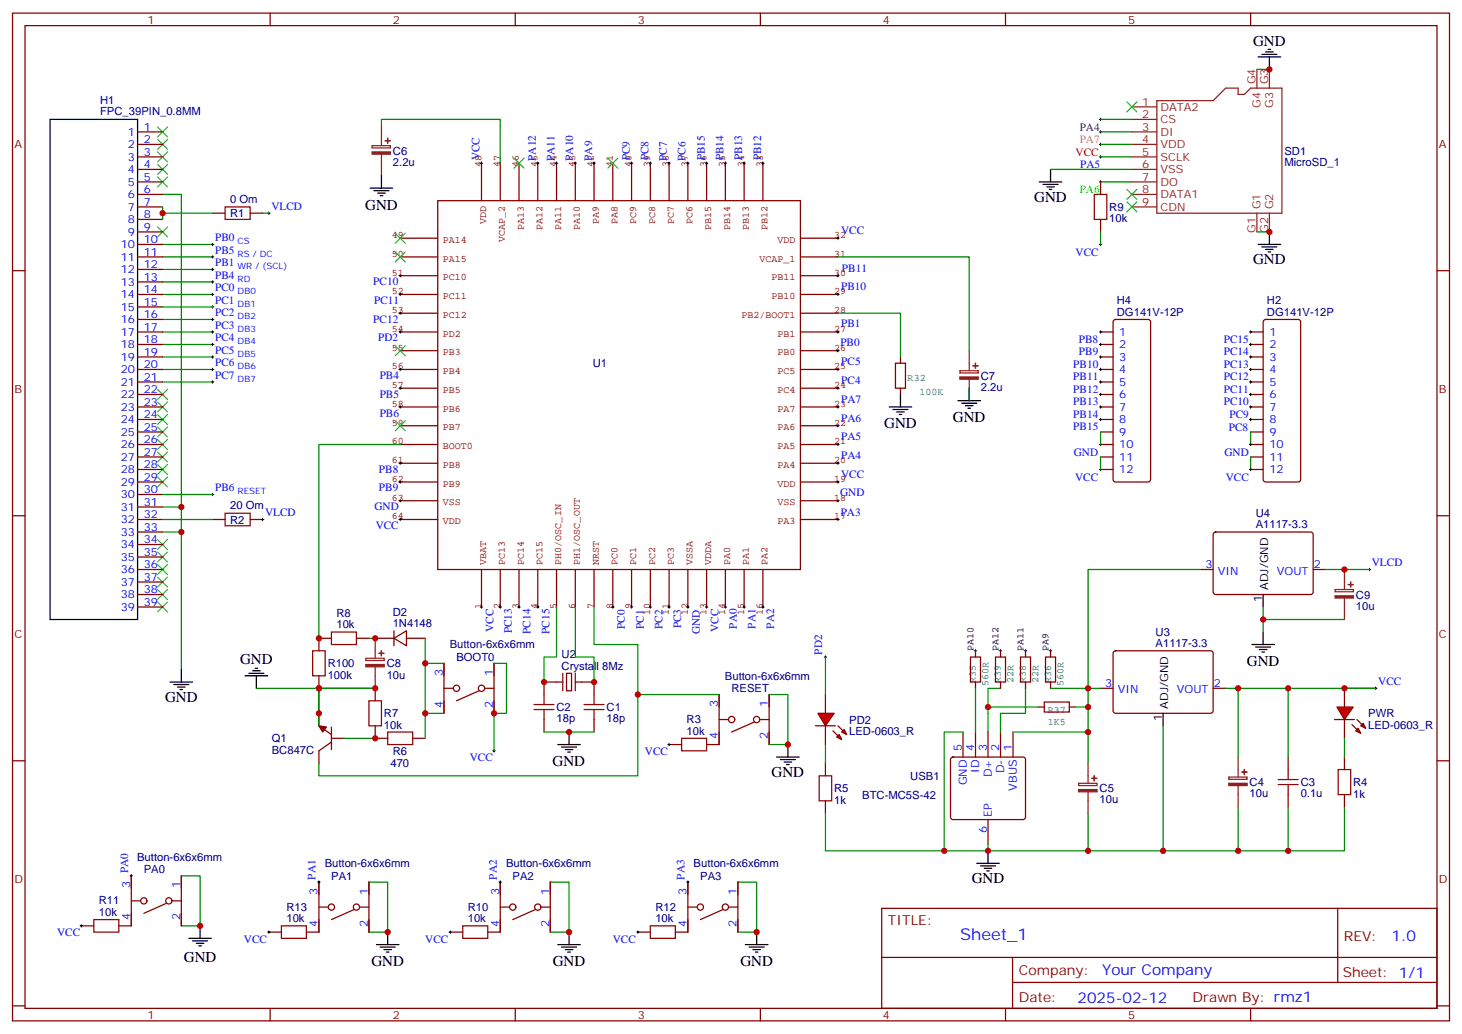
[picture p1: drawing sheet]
<svg xmlns="http://www.w3.org/2000/svg" width="412mm" height="292mm" viewBox="0 0 412 292" stroke-linecap="round" stroke-linejoin="round" font-family="sans-serif">
<path d="M275.5 243.6h6.4M276.6 244.3h4.2M277.6 245h2.2M278.3 245.7h.7M278.7 240.1v3.5" fill="none" stroke="#000" stroke-width=".35"/>
<g fill="none" stroke="#870000" stroke-width=".35">
<path d="M310.4 93.7h3.6M310.4 97.2h3.6M314.2 90.3l.5-.2h9.1l.7 .5 .1 44.7-.3 .5-.5 .2h-9.1l-.5-.2-.2-.5v-44.5zM352.8 93.7h3.5M352.8 97.2h3.5M356.5 90.3l.5-.2h9.2l.6 .5 .1 44.7-.2 .5-.5 .2h-9.2l-.5-.2-.2-.5v-44.5zM310.4 100.7h3.6M310.4 104.2h3.6M310.4 107.8h3.6M310.4 111.3h3.6M310.4 114.8h3.6M310.4 118.4h3.6"/>
<path d="M352.8 100.7h3.5M352.8 104.2h3.5M352.8 107.8h3.5M352.8 111.3h3.5M352.8 114.8h3.5M352.8 118.4h3.5M310.4 121.9h3.6M310.4 125.4h3.6M310.4 128.9h3.6M310.4 132.5h3.6M352.8 121.9h3.5M352.8 125.4h3.5"/>
<path d="M352.8 128.9h3.5M352.8 132.5h3.5M232.8 215.4v3.5M379.2 213.6v3.5M232.8 226v3.5M379.2 224.2v3.5"/>
</g>
<path d="M45.9 69h14.1M45.9 72.5h14.1M45.9 76h14.1M45.9 79.6h14.1M45.9 83.1h14.1M45.9 90.1h14.1M45.9 93.7h14.1M45.9 97.2h14.1M45.9 100.7h14.1M45.9 104.2h14.1M45.9 107.8h14.1" fill="none" stroke="#008700" stroke-width=".35"/>
<g fill="none" stroke="#3c3" stroke-width=".35">
<path d="M44.4 39.3l2.9 2.9M44.4 35.8l2.9 2.8M47.3 39.3l-2.9 2.9M47.3 35.8l-2.9 2.8M44.4 49.9l2.9 2.8M44.4 46.4l2.9 2.8M44.4 42.9l2.9 2.8M47.3 49.9l-2.9 2.8M47.3 46.4l-2.9 2.8M47.3 42.9l-2.9 2.8M44.4 64l2.9 2.9M47.3 64l-2.9 2.9"/>
<path d="M44.4 116.9l2.9 2.9M44.4 113.4l2.9 2.8M44.4 109.9l2.9 2.8M47.3 116.9l-2.9 2.9M47.3 113.4l-2.9 2.8M47.3 109.9l-2.9 2.8M44.4 134.6l2.9 2.8M44.4 131.1l2.9 2.8M44.4 127.5l2.9 2.9M44.4 124l2.9 2.8M44.4 120.5l2.9 2.8M47.3 134.6l-2.9 2.8"/>
<path d="M47.3 131.1l-2.9 2.8M47.3 127.5l-2.9 2.9M47.3 124l-2.9 2.8M47.3 120.5l-2.9 2.8M44.4 159.3l2.9 2.8M44.4 155.8l2.9 2.8M44.4 152.2l2.9 2.8M47.3 159.3l-2.9 2.8M47.3 155.8l-2.9 2.8M47.3 152.2l-2.9 2.8M44.4 169.9l2.9 2.8M44.4 166.3l2.9 2.9"/>
<path d="M44.4 162.8l2.9 2.8M47.3 169.9l-2.9 2.8M47.3 166.3l-2.9 2.9M47.3 162.8l-2.9 2.8"/>
</g>
<path d="M231.1 218.9h3.5v7.1h-3.5zM377.5 217.1h3.5v7.1h-3.5z" fill="none" stroke="#a10000" stroke-width=".35"/>
<g fill="#f00" stroke="#870000" stroke-width=".35">
<path d="M230.7 201.3h4.6l-2.5 3.5z"/>
<path d="M230 204.8h5.7z"/>
</g>
<g fill="#870000" stroke="#870000" stroke-width=".35">
<path d="M236.4 204.8l1.4 1.4z"/>
<path d="M234.9 206.2l1.5 1.4z"/>
</g>
<g fill="#f00" stroke="#870000" stroke-width=".35">
<path d="M237.4 206.6l.7-.8 .7 1.5z"/>
<path d="M236 208l.7-.7 .7 1.4z"/>
</g>
<path d="M232.8 196v5.3M232.8 204.8v5.3" fill="none" stroke="#870000" stroke-width=".35"/>
<g fill="#f00" stroke="#870000" stroke-width=".35">
<path d="M377.1 199.5h4.6l-2.5 3.5z"/>
<path d="M376.4 203h5.7z"/>
</g>
<g fill="#870000" stroke="#870000" stroke-width=".35">
<path d="M382.8 203l1.4 1.4z"/>
<path d="M381.4 204.4l1.4 1.4z"/>
</g>
<g fill="#f00" stroke="#870000" stroke-width=".35">
<path d="M383.8 204.8l.7-.7 .7 1.4z"/>
<path d="M382.4 206.2l.7-.7 .7 1.4z"/>
</g>
<g fill="none" stroke="#870000" stroke-width=".35">
<path d="M3.5 3.7h405.4v284.3h-405.4zM7.1 7.2h398.2v277.3h-398.2zM76.2 3.7v3.5M145.3 3.7v3.5M214.5 3.7v3.5M283.6 3.7v3.5M352.8 3.7v3.5M38.8 37.2h7.1M38.8 40.7h7.1M38.8 44.3h7.1M38.8 47.8h7.1M38.8 51.3h7.1"/>
<path d="M38.8 54.9h7.1M38.8 58.4h7.1M310.4 51.3v3.6M3.5 76.4h3.6M38.8 61.9h7.1M38.8 65.4h7.1M38.8 69h7.1M38.8 72.5h7.1M38.8 76h7.1M38.8 79.6h7.1M60 60.1h3.5M70.6 60.1h3.5"/>
<path d="M310.4 61.9v3.5M405.3 76.4h3.6M38.8 83.1h7.1M38.8 86.6h7.1M38.8 90.1h7.1M38.8 93.7h7.1M38.8 97.2h7.1M38.8 100.7h7.1M38.8 104.2h7.1M38.8 107.8h7.1M38.8 111.3h7.1M38.8 114.8h7.1"/>
<path d="M38.8 118.4h7.1M38.8 121.9h7.1M38.8 125.4h7.1M38.8 128.9h7.1M38.8 132.5h7.1M38.8 136h7.1M38.8 139.5h7.1M3.5 145.5h3.6M38.8 146.6h7.1M38.8 143.1h7.1M38.8 150.1h7.1M38.8 153.6h7.1"/>
<path d="M38.8 157.2h7.1M60 146.6h3.5M70.6 146.6h3.5M342.4 150.3l.5-.2 27.1 .1 .4 .6v16.5l-.7 .4h-27.1l-.4-.7v-16.2zM405.3 145.5h3.6M38.8 160.7h7.1M38.8 164.2h7.1M38.8 167.7h7.1M38.8 171.3h7.1M111.1 178v4.2M338.7 160.7h3.5M370.4 160.7h3.5"/>
<path d="M90 190.7v3.5M93.5 180.1h-3.5v3.5M100.5 180.1h3.6M105.8 194.2v3.5M105.8 180.1h5.3M111.1 180.1l3.6-2.1v4.2zM114.7 180.1h5.2M125.2 194.2h2.5M125.2 187.1v14.2M135.1 194.9l-6.3 2.8M136.9 194.2h2.4M139.3 187.1v14.2"/>
<path d="M158.7 192.4h-5.2v3.6M159.8 190h1.4v4.9h-1.4zM162.3 192.4h5.3v3.6M202.8 196v14.1h-3.5M217 196v14.1M310.4 194.2h3.6M314.2 183.8l.5-.2 27.1 .1 .4 .6-.1 16.5-.6 .5-27.1-.1-.4-.6v-16.3zM342.2 194.2h3.5M379.2 194.2v5.3M3.5 214.7h3.6M90 201.3v3.5l3.5 2.5M93.5 208.3h3.5"/>
<path d="M93.5 209.4l-3.5 2.4v3.6M93.5 205.1v6.4M105.8 204.8v3.5h3.6M116.4 208.3h3.5M153.5 203v3.6M167.6 203v3.6M188.7 210.1h3.6M202.8 203h2.5M212.7 203.7l-6.3 2.9M214.5 203h2.5M268.3 213.8l.5-.2h19.8l.5 .2 .2 .5v16.2l-.3 .5-.4 .2h-19.8l-.5-.2-.2-.5v-16.2zM271.6 206.6v7"/>
<path d="M275.2 206.6v7M278.7 206.6v7M282.2 206.6v7M285.8 206.6v7M363.4 213.6v3.5M379.2 203v5.3M405.3 214.7h3.6M278.7 231.2v7.1M363.4 224.2v3.5M37 247.1v14.1h-3.5M37 254.2h2.5M46.9 254.9l-6.3 2.8"/>
<path d="M48.7 254.2h2.5M51.2 247.1v14.1M90 248.9v14.1h-3.6M90 255.9h2.4M99.8 256.6l-6.3 2.9M101.6 255.9h2.5M104.1 248.9v14.1M141.1 248.9v14.1h-3.5M141.1 255.9h2.5M151 256.6l-6.4 2.9M152.8 255.9h2.4M155.2 248.9v14.1"/>
<path d="M194 248.9v14.1h-3.5M194 255.9h2.5M203.9 256.6l-6.3 2.9M205.7 255.9h2.4M208.1 248.9v14.1M248.7 256.3h156.6v28.2h-156.6zM377.3 256.3v20.9M22.9 261.2h3.6M75.8 263h3.6M127 263h3.5M179.9 263h3.5M248.7 270.1h156.5"/>
<path d="M285.6 277.2h119.6M285.6 270.1v14.2M3.5 283.8h3.6M76.2 284.5v3.5M145.3 284.5v3.5M214.5 284.5v3.5M283.6 284.5v3.5M352.8 284.5v3.5M405.3 283.8h3.6"/>
<circle cx="128.8" cy="194.2" r=".88"/>
<circle cx="135.8" cy="194.2" r=".88"/>
<circle cx="206.4" cy="203" r=".88"/>
<circle cx="213.4" cy="203" r=".88"/>
<circle cx="40.6" cy="254.2" r=".88"/>
<circle cx="47.6" cy="254.2" r=".88"/>
<circle cx="93.5" cy="255.9" r=".88"/>
<circle cx="100.5" cy="255.9" r=".88"/>
<circle cx="144.6" cy="255.9" r=".88"/>
<circle cx="151.7" cy="255.9" r=".88"/>
<circle cx="197.6" cy="255.9" r=".88"/>
<circle cx="204.6" cy="255.9" r=".88"/>
</g>
<g fill="none" stroke="#a10000" stroke-width=".35">
<path d="M63.5 58.4h7.1v3.5h-7.1zM308.7 54.9h3.5v7h-3.5zM63.5 144.8h7.1v3.5h-7.1zM93.5 178.3h7v3.6h-7zM88.2 183.6h3.5v7.1h-3.5zM104.1 197.7h3.5v7.1h-3.5zM150.6 198.8h5.7M153.5 196v2.8M164.7 198.8h5.7M167.6 196v2.8M109.4 206.6h7v3.5h-7zM150.6 200.2h5.7"/>
<path d="M153.5 200.2v2.8M164.7 200.2h5.7M167.6 200.2v2.8M192.3 208.3h7v3.5h-7zM360.5 220h5.7M363.4 217.1v2.9M360.5 221.4h5.7M363.4 221.4v2.8M26.5 259.5h7v3.5h-7zM79.4 261.2h7v3.6h-7zM130.5 261.2h7.1v3.6h-7.1zM183.4 261.2h7.1v3.6h-7.1z"/>
</g>
<g fill="none" stroke="#008700" stroke-width=".35">
<path d="M354.5 19.6h3.6M107.6 35.5v-1.8h33.5v12.3M310.4 33.7h8.9M310.4 37.2h8.9M45.9 54.9h5.3v134M45.9 58.4v3.5M296.3 47.8h23M310.4 44.3h8.9M310.4 40.7h8.9M310.4 51.3h8.9M45.9 60.1h14.1M74.1 60.1h1.7"/>
<path d="M236.4 72.5h37v26.5M310.4 65.4v3.6M354.5 65.4h3.6M45.9 86.6h14.1M236.4 88.4h17.6v12.3M273.4 109.5v3.6M45.9 139.5h14.1M112.9 125.4h-22.9v54.7M310.4 121.9v3.5M310.4 128.9v3.6M352.8 121.9v3.5M352.8 128.9v3.6"/>
<path d="M45.9 150.1h5.3M45.9 143.1h5.3M45.9 146.6h14.1M157 171.3v14.1h-3.5v7M162.3 171.3v14.1h5.3v7M167.6 171.3v10.6h12.3v37h-89.9v-3.5M338.7 160.7h-31.8v33.5h-10.6M356.3 171.3v7M356.3 174.8h22.9M373.9 160.7h12.4M72.3 194.2h17.7v7.1M90 194.2h15.8h-15.8v10.6"/>
<path d="M104.1 180.1h1.7M119.9 180.1v28.2M119.9 187.1h5.3M139.3 187.1h3.6v14.2h-3.6v10.5M179.9 196h22.9M217 196h5.2v14.1h-5.2M232.8 185.4v10.6M275.2 194.2v12.4M278.7 199.5h14.1M303.4 199.5h3.5M310.4 194.2h-3.5v21.2M345.7 194.2h3.5v19.4"/>
<path d="M349.2 194.2h14.2v19.4M363.4 194.2h24.7M97 208.3h8.8M119.9 201.3h5.3M153.5 206.6h14.1M232.8 210.1v5.3M271.6 206.6h-5.3v33.5M285.8 206.6h21.1M328.1 204.8v35.3M379.2 208.3v5.3M232.8 229.5v10.6h45.9M278.7 238.3v1.8h28.2"/>
<path d="M306.9 229.5v10.6h42.3M349.2 227.7v12.4h30v-12.4M363.4 227.7v12.4M51.2 247.1h5.2v14.1h-5.2M104.1 248.9h5.3v14.1h-5.3M155.2 248.9h5.3v14.1h-5.3M208.1 248.9h5.3v14.1h-5.3"/>
</g>
<path d="M158.7 190v4.9M162.3 190v4.9" fill="none" stroke="#871200" stroke-width=".35"/>
<g fill="none" stroke="#000" stroke-width=".35">
<path d="M354.9 16.1h6.3M356 15.3h4.2M357 14.6h2.1M357.7 13.9h.7M358.1 16.1v3.5M14.1 33.7h24.7v141.1h-24.7zM104.4 53.1h6.4M105.5 53.8h4.2M106.5 54.5h2.2M107.2 55.2h.7M107.6 49.6v3.5M293.2 51.3h6.3"/>
<path d="M294.2 52h4.2M295.3 52.7h2.1M296 53.4h.7M296.3 47.8v3.5M354.9 69h6.3M356 69.7h4.2M357 70.4h2.1M357.7 71.1h.7M358.1 65.4v3.6M250.8 114.8h6.4M251.9 115.5h4.2M252.9 116.2h2.2"/>
<path d="M253.6 116.9h.8M254 111.3v3.5M270.2 113.1h6.4M271.3 113.8h4.2M272.3 114.5h2.2M273 115.2h.8M273.4 109.5v3.6M356.3 167.7v3.6M356.3 178.3v3.6M48 192.4h6.3M49 193.1h4.3M50.1 193.9h2.1"/>
<path d="M50.8 194.6h.7M51.2 188.9v3.5M69.1 190.7h6.4M70.2 190h4.2M71.3 189.3h2.1M72 188.6h.7M72.3 190.7v3.5M353.1 181.9h6.4M354.2 182.6h4.2M355.2 183.3h2.2M356 184h.7M157.3 210.1h6.4"/>
<path d="M158.4 210.8h4.2M159.5 211.5h2.1M160.2 212.2h.7M160.5 206.6v3.5M219.1 213.6h6.3M220.1 214.3h4.3M221.2 215h2.1M221.9 215.7h.7M222.2 210.1v3.5M328.1 201.3v3.5M53.3 264.8h6.3M54.3 265.5h4.3"/>
<path d="M55.4 266.2h2.1M56.1 266.9h.7M56.4 261.2v3.6M106.2 266.5h6.3M107.2 267.2h4.3M108.3 267.9h2.1M109 268.6h.7M109.4 263v3.5M157.3 266.5h6.4M158.4 267.2h4.2M159.5 267.9h2.1M160.2 268.6h.7"/>
<path d="M160.5 263v3.5M210.3 266.5h6.3M211.3 267.2h4.2M212.4 267.9h2.1M213.1 268.6h.7M213.4 263v3.5"/>
</g>
<g fill="none" stroke="#850000" stroke-width=".35">
<path d="M123.5 56.6h102.3v104.1h-102.3zM135.8 46v10.6M141.1 46v10.6M146.4 46v10.6M151.7 46v10.6M157 46v10.6M162.3 46v10.6M167.6 46v10.6M172.9 46v10.6M178.2 46v10.6M183.4 46v10.6M188.7 46v10.6"/>
<path d="M194 46v10.6M199.3 46v10.6M204.6 46v10.6M209.9 46v10.6M215.2 46v10.6M112.9 77.8h10.6M112.9 72.5h10.6M112.9 67.2h10.6M225.8 77.8h10.6M225.8 72.5h10.6M225.8 67.2h10.6M112.9 99h10.6"/>
<path d="M112.9 93.7h10.6M112.9 88.4h10.6M112.9 83.1h10.6M225.8 99h10.6M225.8 93.7h10.6M225.8 88.4h10.6M225.8 83.1h10.6M112.9 114.8h10.6M112.9 109.5h10.6M112.9 104.2h10.6M225.8 114.8h10.6M225.8 109.5h10.6"/>
<path d="M225.8 104.2h10.6M252.6 102.5h2.8v7h-2.8zM254 100.7v1.8M254 109.5v1.8M112.9 136h10.6M112.9 130.7h10.6M112.9 125.4h10.6M112.9 120.1h10.6M225.8 136h10.6M225.8 130.7h10.6M225.8 125.4h10.6M225.8 120.1h10.6"/>
<path d="M112.9 146.6h10.6M112.9 141.3h10.6M225.8 146.6h10.6M225.8 141.3h10.6M135.8 160.7v10.6M141.1 160.7v10.6M146.4 160.7v10.6M151.7 160.7v10.6M157 160.7v10.6M162.3 160.7v10.6M167.6 160.7v10.6M172.9 160.7v10.6"/>
<path d="M178.2 160.7v10.6M183.4 160.7v10.6M188.7 160.7v10.6M194 160.7v10.6M199.3 160.7v10.6M204.6 160.7v10.6M209.9 160.7v10.6M215.2 160.7v10.6M273.8 185.4h2.8v7h-2.8zM275.2 183.6v1.8M275.2 192.4v1.8M280.8 185.4h2.8v7h-2.8z"/>
<path d="M282.2 183.6v1.8M282.2 192.4v1.8M287.9 185.4h2.8v7h-2.8zM289.3 183.6v1.8M289.3 192.4v1.8M292.8 199.5h1.8M294.6 198.1h7v2.8h-7zM294.9 185.4h2.8v7h-2.8zM296.3 183.6v1.8M296.3 192.4v1.8M301.6 199.5h1.8"/>
</g>
<g fill="none" stroke="#000" stroke-width=".28">
<path d="M310.1 33.7h.7M310.1 37.2h.7M310.4 33.3v.7M310.4 36.9v.7M75.8 59.8v.7M135.5 46h.7M135.8 45.7v.7M151.3 46h.7M151.7 45.7v.7M156.6 46h.7M157 45.7v.7M161.9 46h.7"/>
<path d="M162.3 45.7v.7M167.2 46h.7M167.6 45.7v.7M177.8 46h.7M178.2 45.7v.7M183.1 46h.7M183.4 45.7v.7M188.4 46h.7M188.7 45.7v.7M193.7 46h.7M194 45.7v.7M199 46h.7"/>
<path d="M199.3 45.7v.7M204.3 46h.7M204.6 45.7v.7M209.5 46h.8M209.9 45.7v.7M214.8 46h.7M215.2 45.7v.7M310.1 44.3h.7M310.1 51.3h.7M310.1 40.7h.7M310.4 40.4v.7M310.4 43.9v.7"/>
<path d="M310.4 51v.7M59.6 69h.7M59.6 76h.7M59.6 79.6h.7M59.6 72.5h.7M60 68.6v.7M60 72.1v.7M60 75.7v.7M60 79.2v.7M75.5 60.1h.7M112.5 77.8h.7M112.9 77.4v.7"/>
<path d="M236 67.2h.7M236 77.8h.7M236.4 66.9v.7M236.4 77.4v.7M310.1 69h.7M310.4 68.6v.7M59.6 83.1h.7M59.6 86.6h.7M59.6 90.1h.7M59.6 93.7h.7M59.6 97.2h.7M60 82.7v.7"/>
<path d="M60 86.3v.7M60 89.8v.7M60 93.3v.7M60 96.8v.7M112.5 83.1h.7M112.5 93.7h.7M112.5 88.4h.7M112.9 82.7v.7M112.9 88v.7M112.9 93.3v.7M236 83.1h.7M236 93.7h.7"/>
<path d="M236 99h.7M236.4 82.7v.7M236.4 93.3v.7M236.4 98.6v.7M310.1 93.7h.7M310.1 97.2h.7M310.4 93.3v.7M310.4 96.8v.7M352.4 93.7h.7M352.4 97.2h.7M352.8 93.3v.7M352.8 96.8v.7"/>
<path d="M59.6 100.7h.7M59.6 104.2h.7M59.6 107.8h.7M60 100.4v.7M60 103.9v.7M60 107.4v.7M112.5 104.2h.7M112.5 109.5h.7M112.5 114.8h.7M112.9 103.9v.7M112.9 109.2v.7M112.9 114.5v.7"/>
<path d="M236 104.2h.7M236 109.5h.7M236 114.8h.7M236.4 103.9v.7M236.4 109.2v.7M236.4 114.5v.7M236.4 119.8v.7M310.1 100.7h.7M310.1 104.2h.7M310.1 107.8h.7M310.1 118.4h.7M310.1 114.8h.7"/>
<path d="M310.1 111.3h.7M310.4 100.4v.7M310.4 103.9v.7M310.4 107.4v.7M310.4 110.9v.8M310.4 114.5v.7M310.4 118v.7M352.4 100.7h.7M352.4 104.2h.7M352.4 107.8h.7M352.4 118.4h.7M352.4 114.8h.7"/>
<path d="M352.4 111.3h.7M352.8 100.4v.7M352.8 103.9v.7M352.8 107.4v.7M352.8 110.9v.8M352.8 114.5v.7M352.8 118v.7M59.6 139.5h.7M60 139.2v.7M112.5 136h.7M112.5 130.7h.7M112.9 130.4v.7"/>
<path d="M112.9 135.6v.7M236 125.4h.7M236 136h.7M236 130.7h.7M236 120.1h.7M236.4 125.1v.7M236.4 130.4v.7M236.4 135.6v.7M310.1 132.5h.7M310.1 125.4h.7M310.4 125.1v.7M310.4 132.1v.7"/>
<path d="M352.4 132.5h.7M352.4 125.4h.7M352.8 125.1v.7M352.8 132.1v.7M73.7 146.6h.7M74.1 146.2v.7M112.5 146.6h.7M112.5 141.3h.7M112.9 140.9v.7M112.9 146.2v.7M236 146.6h.7M236 141.3h.7"/>
<path d="M236.4 140.9v.7M236.4 146.2v.7M135.5 171.3h.7M135.8 170.9v.7M140.8 171.3h.7M141.1 170.9v.7M146 171.3h.8M146.4 170.9v.7M151.3 171.3h.7M151.7 170.9v.7M172.5 171.3h.7M172.9 170.9v.7"/>
<path d="M177.8 171.3h.7M178.2 170.9v.7M183.1 171.3h.7M183.4 170.9v.7M188.4 171.3h.7M188.7 170.9v.7M193.7 171.3h.7M194 170.9v.7M199 171.3h.7M199.3 170.9v.7M204.3 171.3h.7M204.6 170.9v.7"/>
<path d="M209.5 171.3h.8M209.9 170.9v.7M214.8 171.3h.7M215.2 170.9v.7M385.9 160.7h.7M386.3 160.3v.7M232.5 185.4h.7M232.8 185v.7M274.8 183.6h.7M275.2 183.3v.7M281.9 183.6h.7M282.2 183.3v.7"/>
<path d="M288.9 183.6h.7M289.3 183.3v.7M296 183.6h.7M296.3 183.3v.7M387.7 194.2h.7M388.1 193.9v.7M139 211.8h.7M139.3 211.5v.7M188.4 210.1h.7M188.7 209.7v.7M36.7 247.1h.7M37 246.8v.7"/>
<path d="M89.6 248.9h.7M90 248.5v.7M140.8 248.9h.7M141.1 248.5v.7M193.7 248.9h.7M194 248.5v.7M22.6 261.2h.7M22.9 260.9v.7M75.5 263h.7M75.8 262.6v.7M126.6 263h.8M127 262.6v.7"/>
<path d="M179.6 263h.7M179.9 262.6v.7"/>
</g>
<path d="M282.2 194.2h-3.5v12.4M289.3 194.2v7.1h-7.1v5.3" fill="none" stroke="#008500" stroke-width=".35"/>
<g fill="none" stroke="#8c2424" stroke-width=".35">
<path d="M354.5 19.6v5.3M358.1 19.6v5.3M107.6 35.5v5.6M319.3 30.2h7M319.3 33.7h7M319.3 37.2h7M326.3 28.4h15.9l3.5-3.5h3.5v1.7h1.8l1.8-1.7h8.8v35.2h-35.3zM105 41.1h5.1v.6h-5.1zM107.6 43.6v6M319.3 40.7h7M319.3 44.3h7M319.3 47.8h7"/>
<path d="M319.3 51.3h7M319.3 54.9h7M319.3 58.4h7M354.5 60.1v5.3M358.1 60.1v5.3M273.4 99v5.6M270.8 104.6h5.1v.6h-5.1zM273.4 107.1v6M376.6 166.3h5.2v.7h-5.2zM379.2 160.7v5.6M379.2 168.8v6M103.2 185.7h5.2v.7h-5.2z"/>
<path d="M105.8 180.1v5.6M105.8 188.2v6M306.9 215.4v5.6M346.6 219.3h5.2v.6h-5.2zM349.2 213.6v5.7M304.3 221h5.2v.7h-5.2zM306.9 223.5v6M349.2 221.7v6"/>
</g>
<g fill="#8c2424" stroke="#8c2424" stroke-width=".35">
<path d="M346.6 221h5.2v.7h-5.2z"/>
<path d="M350.3 217.8l1.4 .1z"/>
<path d="M351 217.1v1.4z"/>
<path d="M304.3 222.8h5.2v.6h-5.2z"/>
<path d="M308 219.6h1.4z"/>
<path d="M308.6 218.9l.1 1.4z"/>
<path d="M105 42.9h5.1v.6h-5.1z"/>
<path d="M108.7 39.7h1.4z"/>
<path d="M109.3 39l.1 1.4z"/>
<path d="M270.8 106.4h5.1v.6h-5.1z"/>
<path d="M274.5 103.2h1.4z"/>
<path d="M275.1 102.5l.1 1.4z"/>
<path d="M103.2 187.5h5.2v.6h-5.2z"/>
<path d="M106.9 184.3l1.4 .1z"/>
<path d="M107.6 183.6v1.4z"/>
<path d="M376.6 168.1h5.2v.6h-5.2z"/>
<path d="M380.3 164.9l1.4 .1z"/>
<path d="M381 164.2v1.4z"/>
</g>
<g fill="none" stroke="#3c3" stroke-width=".35">
<path d="M317.9 28.8l2.8 2.8M320.7 28.8l-2.8 2.8M145 44.6l2.8 2.8M147.8 44.6l-2.8 2.8M171.4 44.6l2.9 2.8M174.3 44.6l-2.9 2.8M317.9 53.4l2.8 2.9M317.9 57l2.8 2.8M320.7 53.4l-2.8 2.9M320.7 57l-2.8 2.8M111.5 71.1l2.8 2.8M111.5 65.8l2.8 2.8"/>
<path d="M114.3 71.1l-2.8 2.8M114.3 65.8l-2.8 2.8M111.5 97.5l2.8 2.9M114.3 97.5l-2.8 2.9M111.5 118.7l2.8 2.8M114.3 118.7l-2.8 2.8"/>
</g>
<path d="M90 204.8l2.1 .3-1.1 1.5z" fill="#870000" stroke="#870000" stroke-width=".35"/>
<g fill="#c00">
<circle cx="51.2" cy="143.1" r=".88"/>
<circle cx="51.2" cy="150.1" r=".88"/>
<circle cx="105.8" cy="208.3" r=".88"/>
<circle cx="90" cy="194.2" r=".88"/>
<circle cx="90" cy="180.1" r=".88"/>
<circle cx="45.9" cy="60.1" r=".88"/>
<circle cx="167.6" cy="192.4" r=".88"/>
<circle cx="153.5" cy="192.4" r=".88"/>
<circle cx="160.5" cy="206.6" r=".88"/>
<circle cx="306.9" cy="206.6" r=".88"/>
<circle cx="349.3" cy="194.2" r=".88"/>
<circle cx="349.3" cy="240.1" r=".88"/>
<circle cx="306.9" cy="240.1" r=".88"/>
<circle cx="278.7" cy="240.1" r=".88"/>
<circle cx="328.1" cy="240.1" r=".88"/>
<circle cx="363.4" cy="194.2" r=".88"/>
<circle cx="363.4" cy="240.1" r=".88"/>
<circle cx="90" cy="201.3" r=".88"/>
<circle cx="105.8" cy="194.2" r=".88"/>
<circle cx="105.8" cy="180.1" r=".88"/>
<circle cx="379.2" cy="194.2" r=".88"/>
<circle cx="119.9" cy="187.1" r=".88"/>
<circle cx="119.9" cy="201.3" r=".88"/>
<circle cx="139.3" cy="201.3" r=".88"/>
<circle cx="358.1" cy="19.6" r=".88"/>
<circle cx="213.4" cy="263" r=".88"/>
<circle cx="160.5" cy="263" r=".88"/>
<circle cx="109.4" cy="263" r=".88"/>
<circle cx="56.4" cy="261.2" r=".88"/>
<circle cx="356.3" cy="174.8" r=".88"/>
<circle cx="358.1" cy="65.4" r=".88"/>
<circle cx="306.9" cy="194.2" r=".88"/>
<circle cx="278.7" cy="199.5" r=".88"/>
<circle cx="266.3" cy="240.1" r=".88"/>
<circle cx="306.9" cy="199.5" r=".88"/>
<circle cx="379.2" cy="160.7" r=".88"/>
<circle cx="222.3" cy="210.1" r=".88"/>
<circle cx="179.9" cy="196" r=".88"/>
</g>
<text font-size="4.6" fill="#00f" x="270.8" y="265.3">Sheet_1</text>
<g font-size="4.2">
<text x="353.5" y="12.9">GND</text>
<text x="103" y="59.2">GND</text>
<text x="291.7" y="57">GND</text>
<text x="353.5" y="74.6">GND</text>
<text x="268.8" y="119.1">GND</text>
<text x="249.4" y="120.9">GND</text>
<text x="67.7" y="187.4">GND</text>
<text x="351.7" y="187.9">GND</text>
<text x="46.6" y="198.1">GND</text>
<text x="155.9" y="216.3">GND</text>
<text x="217.7" y="219.3">GND</text>
<text x="274.1" y="249.2">GND</text>
<text x="51.9" y="271.4">GND</text>
<text x="104.8" y="272.6">GND</text>
<text x="155.9" y="272.6">GND</text>
<text x="208.8" y="272.6">GND</text>
</g>
<g font-size="4.2" fill="#00f">
<text x="392.5" y="265.6">1.0</text>
<text x="310.9" y="275.1">Your Company</text>
<text x="304" y="282.9">2025-02-12</text>
</g>
<g font-size="3.9" fill="#800">
<text x="250.5" y="260.9">TITLE:</text>
<text x="379.1" y="265.6">REV:</text>
<text x="287.4" y="275.1">Company:</text>
<text x="378.7" y="275.7">Sheet: 1/1</text>
<text x="287.4" y="282.8">Date:</text>
<text x="336.4" y="282.8">Drawn By: rmz1</text>
</g>
<g font-size="3.2" fill="#800">
<text x="41.6" y="6.7">1</text>
<text x="110.8" y="6.7">2</text>
<text x="179.9" y="6.7">3</text>
<text x="249.1" y="6.7">4</text>
<text x="318.2" y="6.7">5</text>
<text x="4.1" y="41.8">A</text>
<text x="405.9" y="41.8">A</text>
<text x="4.1" y="110.9">B</text>
<text x="405.9" y="110.9">B</text>
<text x="4.1" y="180.1">C</text>
<text x="405.9" y="180.1">C</text>
<text x="4.1" y="249.2">D</text>
<text x="405.9" y="249.2">D</text>
<text x="41.6" y="287.5">1</text>
<text x="110.8" y="287.5">2</text>
<text x="179.9" y="287.5">3</text>
<text x="249.1" y="287.5">4</text>
<text x="318.2" y="287.5">5</text>
</g>
<g font-size="3.2" fill="#8d2323">
<text x="354.2" y="23.8" transform="rotate(-90 354.2 23.8)">G4</text>
<text x="357.7" y="23.8" transform="rotate(-90 357.7 23.8)">G3</text>
<text x="322.2" y="29.8">1</text>
<text x="322.2" y="33.3">2</text>
<text x="327.4" y="31.2">DATA2</text>
<text x="327.4" y="34.7">CS</text>
<text x="355.6" y="30.4" transform="rotate(-90 355.6 30.4)">G4</text>
<text x="359.1" y="30.4" transform="rotate(-90 359.1 30.4)">G3</text>
<text x="322.2" y="36.9">3</text>
<text x="322.2" y="40.4">4</text>
<text x="327.4" y="38.3">DI</text>
<text x="327.4" y="41.8">VDD</text>
<text x="322.2" y="43.9">5</text>
<text x="322.2" y="47.4">6</text>
<text x="327.4" y="45.3">SCLK</text>
<text x="322.2" y="51">7</text>
<text x="327.4" y="48.9">VSS</text>
<text x="327.4" y="52.4">DO</text>
<text x="322.2" y="54.5">8</text>
<text x="322.2" y="58">9</text>
<text x="327.4" y="55.9">DATA1</text>
<text x="327.4" y="59.4">CDN</text>
<text x="355.6" y="59.1" transform="rotate(-90 355.6 59.1)">G1</text>
<text x="359.1" y="59.1" transform="rotate(-90 359.1 59.1)">G2</text>
<text x="354.2" y="65.7" transform="rotate(-90 354.2 65.7)">G1</text>
<text x="357.7" y="65.7" transform="rotate(-90 357.7 65.7)">G2</text>
</g>
<g font-size="3.2" fill="#000080">
<text x="28.2" y="29.3">H1</text>
<text x="28.2" y="32.5">FPC_39PIN_0.8MM</text>
<text x="110.8" y="46.9">2.2u</text>
<text x="110.8" y="43.6">C6</text>
<text x="362.3" y="46.8">MicroSD_1</text>
<text x="362.3" y="43.7">SD1</text>
<text x="64.9" y="57.3">0 Om</text>
<text x="312.9" y="59.6">R9</text>
<text x="64.9" y="61.3">R1</text>
<text x="312.9" y="62.7">10k</text>
<text x="315" y="89.1">DG141V-12P</text>
<text x="315" y="85.9">H4</text>
<text x="357.4" y="89.1">DG141V-12P</text>
<text x="357.4" y="85.9">H2</text>
<text x="167.2" y="103.6">U1</text>
<text x="276.6" y="107.2">C7</text>
<text x="276.6" y="110.3">2.2u</text>
<text x="64.9" y="143.8">20 Om</text>
<text x="64.9" y="147.7">R2</text>
<text x="354.2" y="149">A1117-3.3</text>
<text x="354.2" y="145.9">U4</text>
<text x="110.8" y="173.7">D2</text>
<text x="382.5" y="172.1">10u</text>
<text x="382.5" y="168.9">C9</text>
<text x="94.9" y="177.3">10k</text>
<text x="94.9" y="174">R8</text>
<text x="110.8" y="176.9">1N4148</text>
<text x="326" y="179.4">U3</text>
<text x="126.9" y="182.9">Button-6x6x6mm</text>
<text x="158.4" y="185.7">U2</text>
<text x="326" y="182.6">A1117-3.3</text>
<text x="92.4" y="191.5">100k</text>
<text x="92.4" y="188.3">R100</text>
<text x="109.1" y="191.5">10u</text>
<text x="109.1" y="188.3">C8</text>
<text x="128.7" y="186.4">BOOT0</text>
<text x="158.4" y="188.9">Crystall 8Mz</text>
<text x="204.5" y="191.7">Button-6x6x6mm</text>
<text x="206.3" y="195.3">RESET</text>
<text x="108.3" y="202.4">R7</text>
<text x="157" y="203.7">18p</text>
<text x="157" y="200.6">C2</text>
<text x="171.1" y="203.7">18p</text>
<text x="171.1" y="200.6">C1</text>
<text x="385.9" y="202.4">PWR</text>
<text x="76.7" y="209.4">Q1</text>
<text x="108.3" y="205.6">10k</text>
<text x="193.7" y="207.3">10k</text>
<text x="193.7" y="204">R3</text>
<text x="239.5" y="207.4">LED-0603_R</text>
<text x="239.5" y="204.2">PD2</text>
<text x="385.9" y="205.6">LED-0603_R</text>
<text x="76.7" y="212.7">BC847C</text>
<text x="110.8" y="213">R6</text>
<text x="110.1" y="216.5">470</text>
<text x="256.8" y="220">USB1</text>
<text x="352.5" y="221.7">C4</text>
<text x="366.9" y="221.7">C3</text>
<text x="381.7" y="221.8">R4</text>
<text x="235.3" y="226.8">1k</text>
<text x="235.3" y="223.6">R5</text>
<text x="243.2" y="225.3">BTC-MC5S-42</text>
<text x="310.2" y="226.7">10u</text>
<text x="310.2" y="223.5">C5</text>
<text x="352.5" y="224.9">10u</text>
<text x="366.9" y="224.9">0.1u</text>
<text x="381.7" y="225">1k</text>
<text x="38.7" y="242.9">Button-6x6x6mm</text>
<text x="91.6" y="244.7">Button-6x6x6mm</text>
<text x="142.7" y="244.7">Button-6x6x6mm</text>
<text x="195.7" y="244.7">Button-6x6x6mm</text>
<text x="40.5" y="246.4">PA0</text>
<text x="93.4" y="248.2">PA1</text>
<text x="144.6" y="248.2">PA2</text>
<text x="197.5" y="248.2">PA3</text>
<text x="27.9" y="255.2">R11</text>
<text x="80.8" y="256.9">R13</text>
<text x="131.9" y="256.9">R10</text>
<text x="184.9" y="256.9">R12</text>
<text x="27.9" y="258.4">10k</text>
<text x="80.8" y="260.2">10k</text>
<text x="131.9" y="260.2">10k</text>
<text x="184.9" y="260.2">10k</text>
</g>
<g font-size="3.2" fill="#00f">
<text x="36.1" y="38.3">1</text>
<text x="36.1" y="41.8">2</text>
<text x="40.6" y="36.9">1</text>
<text x="40.6" y="40.4">2</text>
<text x="36.1" y="45.3">3</text>
<text x="40.6" y="43.9">3</text>
<text x="40.6" y="47.4">4</text>
<text x="135.2" y="45.2" transform="rotate(-90 135.2 45.2)">VCC</text>
<text x="151.1" y="45.4" transform="rotate(-90 151.1 45.4)">PA12</text>
<text x="156.4" y="45.5" transform="rotate(-90 156.4 45.5)">PA11</text>
<text x="161.7" y="45.4" transform="rotate(-90 161.7 45.4)">PA10</text>
<text x="167" y="45.4" transform="rotate(-90 167 45.4)">PA9</text>
<text x="177.6" y="45.2" transform="rotate(-90 177.6 45.2)">PC9</text>
<text x="182.9" y="45.2" transform="rotate(-90 182.9 45.2)">PC8</text>
<text x="188.1" y="45.4" transform="rotate(-90 188.1 45.4)">PC7</text>
<text x="193.4" y="45.4" transform="rotate(-90 193.4 45.4)">PC6</text>
<text x="198.8" y="45.2" transform="rotate(-90 198.8 45.2)">PB15</text>
<text x="204.1" y="45.2" transform="rotate(-90 204.1 45.2)">PB14</text>
<text x="214.7" y="45.2" transform="rotate(-90 214.7 45.2)">PB12</text>
<text x="304.7" y="47.4">PA5</text>
<text x="36.1" y="48.9">4</text>
<text x="36.1" y="52.4">5</text>
<text x="40.6" y="51">5</text>
<text x="36.1" y="55.9">6</text>
<text x="36.1" y="59.4">7</text>
<text x="40.6" y="54.5">6</text>
<text x="40.6" y="58">7</text>
<text x="76.6" y="59.3">VLCD</text>
<text x="36.1" y="63">8</text>
<text x="40.6" y="61.6">8</text>
<text x="40.6" y="65.1">9</text>
<text x="237.3" y="66">VCC</text>
<text x="34.1" y="70">10</text>
<text x="36.1" y="66.5">9</text>
<text x="40.6" y="68.6">10</text>
<text x="60.7" y="68.1">PB0</text>
<text x="60.7" y="71.6">PB5</text>
<text x="34.1" y="73.6">11</text>
<text x="34.1" y="77.1">12</text>
<text x="40.6" y="72.1">11</text>
<text x="40.6" y="75.7">12</text>
<text x="60.7" y="75.1">PB1</text>
<text x="237.5" y="76.6">PB11</text>
<text x="303.4" y="72.2">VCC</text>
<text x="34.1" y="80.6">13</text>
<text x="40.6" y="79.2">13</text>
<text x="40.6" y="82.7">14</text>
<text x="60.7" y="82.2">PC0</text>
<text x="60.7" y="78.7">PB4</text>
<text x="105.3" y="80.4">PC10</text>
<text x="237.3" y="81.9">PB10</text>
<text x="34.1" y="84.1">14</text>
<text x="34.1" y="87.7">15</text>
<text x="40.6" y="86.3">15</text>
<text x="40.6" y="89.8">16</text>
<text x="60.7" y="85.7">PC1</text>
<text x="60.7" y="89.3">PC2</text>
<text x="105.5" y="85.7">PC11</text>
<text x="34.1" y="91.2">16</text>
<text x="34.1" y="94.7">17</text>
<text x="40.6" y="93.3">17</text>
<text x="60.7" y="92.8">PC3</text>
<text x="105.3" y="91">PC12</text>
<text x="237.3" y="92.4">PB1</text>
<text x="315.7" y="94.7">1</text>
<text x="358.1" y="94.7">1</text>
<text x="34.1" y="98.2">18</text>
<text x="34.1" y="101.8">19</text>
<text x="40.6" y="96.8">18</text>
<text x="40.6" y="100.4">19</text>
<text x="60.7" y="96.3">PC4</text>
<text x="60.7" y="99.8">PC5</text>
<text x="106.7" y="96.3">PD2</text>
<text x="237" y="97.7">PB0</text>
<text x="304.3" y="96.8">PB8</text>
<text x="304.3" y="100.2">PB9</text>
<text x="315.7" y="98.2">2</text>
<text x="315.7" y="101.8">3</text>
<text x="345.2" y="100.2">PC14</text>
<text x="345.2" y="96.7">PC15</text>
<text x="358.1" y="98.2">2</text>
<text x="358.1" y="101.8">3</text>
<text x="34.1" y="105.3">20</text>
<text x="40.6" y="103.9">20</text>
<text x="40.6" y="107.4">21</text>
<text x="60.7" y="103.4">PC6</text>
<text x="60.7" y="106.9">PC7</text>
<text x="107.1" y="107">PB4</text>
<text x="237.3" y="103">PC5</text>
<text x="302.8" y="103.8">PB10</text>
<text x="302.8" y="107.3">PB11</text>
<text x="315.7" y="105.3">4</text>
<text x="345.2" y="107.3">PC12</text>
<text x="345.2" y="103.8">PC13</text>
<text x="358.1" y="105.3">4</text>
<text x="34.1" y="108.8">21</text>
<text x="34.1" y="112.4">22</text>
<text x="40.6" y="110.9">22</text>
<text x="107.1" y="112.3">PB5</text>
<text x="237.3" y="113.7">PA7</text>
<text x="237.3" y="108.2">PC4</text>
<text x="302.8" y="110.8">PB12</text>
<text x="315.7" y="108.8">5</text>
<text x="315.7" y="112.4">6</text>
<text x="345.2" y="110.8">PC11</text>
<text x="358.1" y="108.8">5</text>
<text x="358.1" y="112.4">6</text>
<text x="34.1" y="115.9">23</text>
<text x="34.1" y="119.4">24</text>
<text x="40.6" y="114.5">23</text>
<text x="40.6" y="118">24</text>
<text x="107.1" y="117.6">PB6</text>
<text x="237.3" y="119">PA6</text>
<text x="302.8" y="114.3">PB13</text>
<text x="302.8" y="117.9">PB14</text>
<text x="315.7" y="115.9">7</text>
<text x="315.7" y="119.4">8</text>
<text x="345.2" y="114.3">PC10</text>
<text x="346.8" y="117.9">PC9</text>
<text x="358.1" y="115.9">7</text>
<text x="358.1" y="119.4">8</text>
<text x="34.1" y="122.9">25</text>
<text x="40.6" y="121.5">25</text>
<text x="40.6" y="125.1">26</text>
<text x="237.3" y="124.3">PA5</text>
<text x="302.8" y="121.4">PB15</text>
<text x="315.7" y="122.9">9</text>
<text x="346.6" y="121.5">PC8</text>
<text x="358.1" y="122.9">9</text>
<text x="34.1" y="126.5">26</text>
<text x="34.1" y="130">27</text>
<text x="40.6" y="128.6">27</text>
<text x="237.3" y="129.6">PA4</text>
<text x="302.9" y="128.6">GND</text>
<text x="315.7" y="126.5">10</text>
<text x="315.7" y="130">11</text>
<text x="345.4" y="128.6">GND</text>
<text x="358.1" y="126.5">10</text>
<text x="358.1" y="130">11</text>
<text x="34.1" y="133.5">28</text>
<text x="34.1" y="137.1">29</text>
<text x="40.6" y="132.1">28</text>
<text x="40.6" y="135.6">29</text>
<text x="106.9" y="133.3">PB8</text>
<text x="237.3" y="134.8">VCC</text>
<text x="303.3" y="135.6">VCC</text>
<text x="315.7" y="133.5">12</text>
<text x="345.8" y="135.6">VCC</text>
<text x="358.1" y="133.5">12</text>
<text x="34.1" y="140.6">30</text>
<text x="40.6" y="139.2">30</text>
<text x="40.6" y="142.7">31</text>
<text x="60.7" y="138.6">PB6</text>
<text x="106.9" y="138.6">PB9</text>
<text x="237" y="140.1">GND</text>
<text x="34.1" y="144.1">31</text>
<text x="34.1" y="147.6">32</text>
<text x="40.6" y="146.2">32</text>
<text x="40.6" y="149.8">33</text>
<text x="74.8" y="145.7">VLCD</text>
<text x="105.6" y="144">GND</text>
<text x="106" y="149.3">VCC</text>
<text x="237.2" y="145.7">PA3</text>
<text x="34.1" y="151.2">33</text>
<text x="34.1" y="154.7">34</text>
<text x="40.6" y="153.3">34</text>
<text x="34.1" y="158.2">35</text>
<text x="34.1" y="161.7">36</text>
<text x="40.6" y="156.8">35</text>
<text x="40.6" y="160.3">36</text>
<text x="340" y="160.3">3</text>
<text x="370.6" y="160.3">2</text>
<text x="387" y="159.8">VLCD</text>
<text x="34.1" y="165.3">37</text>
<text x="40.6" y="163.9">37</text>
<text x="40.6" y="167.4">38</text>
<text x="343.5" y="162.1">VIN</text>
<text x="360.2" y="162.1">VOUT</text>
<text x="34.1" y="168.8">38</text>
<text x="34.1" y="172.3">39</text>
<text x="40.6" y="170.9">39</text>
<text x="139.2" y="178.3" transform="rotate(-90 139.2 178.3)">VCC</text>
<text x="144.4" y="178.7" transform="rotate(-90 144.4 178.7)">PC13</text>
<text x="149.7" y="178.8" transform="rotate(-90 149.7 178.8)">PC14</text>
<text x="155" y="178.8" transform="rotate(-90 155 178.8)">PC15</text>
<text x="176.3" y="177.4" transform="rotate(-90 176.3 177.4)">PC0</text>
<text x="181.6" y="177.5" transform="rotate(-90 181.6 177.5)">PC1</text>
<text x="186.9" y="177.4" transform="rotate(-90 186.9 177.4)">PC2</text>
<text x="192.1" y="177.3" transform="rotate(-90 192.1 177.3)">PC3</text>
<text x="197.4" y="178.8" transform="rotate(-90 197.4 178.8)">GND</text>
<text x="202.7" y="178.3" transform="rotate(-90 202.7 178.3)">VCC</text>
<text x="207.8" y="177.4" transform="rotate(-90 207.8 177.4)">PA0</text>
<text x="213.1" y="177.4" transform="rotate(-90 213.1 177.4)">PA1</text>
<text x="218.4" y="177.4" transform="rotate(-90 218.4 177.4)">PA2</text>
<text x="232" y="184.7" transform="rotate(-90 232 184.7)">PD2</text>
<text x="124.9" y="190.7" transform="rotate(-90 124.9 190.7)">3</text>
<text x="139" y="190.7" transform="rotate(-90 139 190.7)">1</text>
<text x="311.8" y="193.9">3</text>
<text x="315.3" y="195.6">VIN</text>
<text x="331.9" y="195.6">VOUT</text>
<text x="342.4" y="193.9">2</text>
<text x="388.8" y="193.3">VCC</text>
<text x="124.9" y="199.7" transform="rotate(-90 124.9 199.7)">4</text>
<text x="139" y="199.7" transform="rotate(-90 139 199.7)">2</text>
<text x="202.5" y="199.5" transform="rotate(-90 202.5 199.5)">3</text>
<text x="216.6" y="199.5" transform="rotate(-90 216.6 199.5)">1</text>
<text x="202.5" y="208.6" transform="rotate(-90 202.5 208.6)">4</text>
<text x="216.6" y="208.6" transform="rotate(-90 216.6 208.6)">2</text>
<text x="132.5" y="214.8">VCC</text>
<text x="181.9" y="213.1">VCC</text>
<text x="271.3" y="211.8" transform="rotate(-90 271.3 211.8)">5</text>
<text x="274.8" y="211.8" transform="rotate(-90 274.8 211.8)">4</text>
<text x="278.3" y="211.8" transform="rotate(-90 278.3 211.8)">3</text>
<text x="281.9" y="211.8" transform="rotate(-90 281.9 211.8)">2</text>
<text x="285.4" y="211.8" transform="rotate(-90 285.4 211.8)">1</text>
<text x="272.7" y="221.6" transform="rotate(-90 272.7 221.6)">GND</text>
<text x="276.2" y="218.1" transform="rotate(-90 276.2 218.1)">ID</text>
<text x="279.8" y="219.4" transform="rotate(-90 279.8 219.4)">D+</text>
<text x="283.3" y="218.2" transform="rotate(-90 283.3 218.2)">D-</text>
<text x="286.8" y="223.1" transform="rotate(-90 286.8 223.1)">VBUS</text>
<text x="279.8" y="230.5" transform="rotate(-90 279.8 230.5)">EP</text>
<text x="278.3" y="235" transform="rotate(-90 278.3 235)">6</text>
<text x="36.7" y="250.6" transform="rotate(-90 36.7 250.6)">3 PA0</text>
<text x="50.8" y="250.6" transform="rotate(-90 50.8 250.6)">1</text>
<text x="89.6" y="252.4" transform="rotate(-90 89.6 252.4)">3 PA1</text>
<text x="103.7" y="252.4" transform="rotate(-90 103.7 252.4)">1</text>
<text x="140.8" y="252.4" transform="rotate(-90 140.8 252.4)">3 PA2</text>
<text x="154.9" y="252.4" transform="rotate(-90 154.9 252.4)">1</text>
<text x="193.7" y="252.4" transform="rotate(-90 193.7 252.4)">3 PA3</text>
<text x="207.8" y="252.4" transform="rotate(-90 207.8 252.4)">1</text>
<text x="36.7" y="259.7" transform="rotate(-90 36.7 259.7)">4</text>
<text x="50.8" y="259.7" transform="rotate(-90 50.8 259.7)">2</text>
<text x="89.6" y="261.5" transform="rotate(-90 89.6 261.5)">4</text>
<text x="103.7" y="261.5" transform="rotate(-90 103.7 261.5)">2</text>
<text x="140.8" y="261.5" transform="rotate(-90 140.8 261.5)">4</text>
<text x="154.9" y="261.5" transform="rotate(-90 154.9 261.5)">2</text>
<text x="193.7" y="261.5" transform="rotate(-90 193.7 261.5)">4</text>
<text x="207.8" y="261.5" transform="rotate(-90 207.8 261.5)">2</text>
<text x="16.1" y="264.2">VCC</text>
<text x="68.8" y="266.1">VCC</text>
<text x="120" y="266.1">VCC</text>
<text x="172.9" y="266.1">VCC</text>
</g>
<text font-size="3.2" fill="#333" x="304.6" y="36.8">PA4</text>
<text font-size="3.2" fill="#fc0" x="304.6" y="40.4">PA7</text>
<text font-size="3.2" fill="#f00" x="303.4" y="43.9">VCC</text>
<text font-size="3.2" fill="#0f0" x="304.6" y="54.5">PA6</text>
<g font-size="3.2">
<text x="357.7" y="166.4" transform="rotate(-90 357.7 166.4)">ADJ/GND</text>
<text x="356" y="169.9" transform="rotate(-90 356 169.9)">1</text>
<text x="327.7" y="203.5" transform="rotate(-90 327.7 203.5)">1</text>
<text x="329.5" y="200" transform="rotate(-90 329.5 200)">ADJ/GND</text>
</g>
<g font-size="2.8" fill="#840000">
<text x="135.8" y="47.1" transform="rotate(-90 135.8 47.1)">48</text>
<text x="141.1" y="47.1" transform="rotate(-90 141.1 47.1)">47</text>
<text x="146.4" y="47.1" transform="rotate(-90 146.4 47.1)">46</text>
<text x="151.7" y="47.1" transform="rotate(-90 151.7 47.1)">45</text>
<text x="157" y="47.1" transform="rotate(-90 157 47.1)">44</text>
<text x="162.2" y="47.1" transform="rotate(-90 162.2 47.1)">43</text>
<text x="167.5" y="47.1" transform="rotate(-90 167.5 47.1)">42</text>
<text x="172.8" y="47.1" transform="rotate(-90 172.8 47.1)">41</text>
<text x="178.1" y="47.1" transform="rotate(-90 178.1 47.1)">40</text>
<text x="183.4" y="47.1" transform="rotate(-90 183.4 47.1)">39</text>
<text x="188.7" y="47.1" transform="rotate(-90 188.7 47.1)">38</text>
<text x="194" y="47.1" transform="rotate(-90 194 47.1)">37</text>
<text x="199.3" y="47.1" transform="rotate(-90 199.3 47.1)">36</text>
<text x="204.6" y="47.1" transform="rotate(-90 204.6 47.1)">35</text>
<text x="209.9" y="47.1" transform="rotate(-90 209.9 47.1)">34PB13</text>
<text x="215.2" y="47.1" transform="rotate(-90 215.2 47.1)">33</text>
<text x="137.1" y="63.1" transform="rotate(-90 137.1 63.1)">VDD</text>
<text x="147.7" y="64.8" transform="rotate(-90 147.7 64.8)">PA13</text>
<text x="153" y="64.8" transform="rotate(-90 153 64.8)">PA12</text>
<text x="158.3" y="64.8" transform="rotate(-90 158.3 64.8)">PA11</text>
<text x="163.6" y="64.8" transform="rotate(-90 163.6 64.8)">PA10</text>
<text x="168.9" y="63.1" transform="rotate(-90 168.9 63.1)">PA9</text>
<text x="174.2" y="63.1" transform="rotate(-90 174.2 63.1)">PA8</text>
<text x="179.5" y="63.1" transform="rotate(-90 179.5 63.1)">PC9</text>
<text x="184.8" y="63.1" transform="rotate(-90 184.8 63.1)">PC8</text>
<text x="190.1" y="63.1" transform="rotate(-90 190.1 63.1)">PC7</text>
<text x="195.4" y="63.1" transform="rotate(-90 195.4 63.1)">PC6</text>
<text x="200.6" y="64.8" transform="rotate(-90 200.6 64.8)">PB15</text>
<text x="205.9" y="64.8" transform="rotate(-90 205.9 64.8)">PB14</text>
<text x="211.2" y="64.8" transform="rotate(-90 211.2 64.8)">PB13</text>
<text x="216.5" y="64.8" transform="rotate(-90 216.5 64.8)">PB12</text>
<text x="110.6" y="67.2">49</text>
<text x="124.9" y="68.5">PA14</text>
<text x="142.4" y="68.2" transform="rotate(-90 142.4 68.2)">VCAP_2</text>
<text x="219.3" y="68.5">VDD</text>
<text x="235.3" y="67.2">32</text>
<text x="110.6" y="72.5">50</text>
<text x="110.6" y="77.8">51</text>
<text x="124.9" y="73.8">PA15</text>
<text x="214.2" y="73.8">VCAP_1</text>
<text x="235.3" y="77.8">30</text>
<text x="235.3" y="72.5">31</text>
<text x="110.6" y="83">52</text>
<text x="124.9" y="79.1">PC10</text>
<text x="217.6" y="79.1">PB11</text>
<text x="235.3" y="83">29</text>
<text x="110.6" y="88.3">53</text>
<text x="124.9" y="84.4">PC11</text>
<text x="124.9" y="89.7">PC12</text>
<text x="209.1" y="89.7">PB2/BOOT1</text>
<text x="217.6" y="84.4">PB10</text>
<text x="235.3" y="88.3">28</text>
<text x="110.6" y="93.6">54</text>
<text x="124.9" y="95">PD2</text>
<text x="219.3" y="95">PB1</text>
<text x="235.3" y="93.6">27</text>
<text x="110.6" y="98.9">55</text>
<text x="124.9" y="100.3">PB3</text>
<text x="219.3" y="100.3">PB0</text>
<text x="235.3" y="98.9">26</text>
<text x="110.6" y="104.2">56</text>
<text x="124.9" y="105.6">PB4</text>
<text x="219.3" y="105.6">PC5</text>
<text x="235.3" y="104.2">25</text>
<text x="110.6" y="109.5">57</text>
<text x="124.9" y="110.9">PB5</text>
<text x="219.3" y="110.9">PC4</text>
<text x="235.3" y="109.5">24</text>
<text x="110.6" y="114.8">58</text>
<text x="124.9" y="116.2">PB6</text>
<text x="219.3" y="116.2">PA7</text>
<text x="235.3" y="114.8">23</text>
<text x="110.6" y="120.1">59</text>
<text x="110.6" y="125.4">60</text>
<text x="124.9" y="121.4">PB7</text>
<text x="219.3" y="121.4">PA6</text>
<text x="235.3" y="125.4">21</text>
<text x="235.3" y="120.1">22</text>
<text x="110.6" y="130.7">61</text>
<text x="124.9" y="126.7">BOOT0</text>
<text x="219.3" y="126.7">PA5</text>
<text x="235.3" y="130.7">20</text>
<text x="110.6" y="136">62</text>
<text x="124.9" y="132">PB8</text>
<text x="124.9" y="137.3">PB9</text>
<text x="219.3" y="137.3">VDD</text>
<text x="219.3" y="132">PA4</text>
<text x="235.3" y="136">19</text>
<text x="110.6" y="141.3">63</text>
<text x="124.9" y="142.6">VSS</text>
<text x="219.3" y="142.6">VSS</text>
<text x="235.3" y="141.3">18</text>
<text x="110.6" y="146.5">64</text>
<text x="124.9" y="147.9">VDD</text>
<text x="219.3" y="147.9">PA3</text>
<text x="235.3" y="146.5">17</text>
<text x="137.1" y="159.3" transform="rotate(-90 137.1 159.3)">VBAT</text>
<text x="142.4" y="159.3" transform="rotate(-90 142.4 159.3)">PC13</text>
<text x="147.7" y="159.3" transform="rotate(-90 147.7 159.3)">PC14</text>
<text x="153" y="159.3" transform="rotate(-90 153 159.3)">PC15</text>
<text x="158.3" y="159.3" transform="rotate(-90 158.3 159.3)">PH0/OSC_IN</text>
<text x="163.6" y="159.3" transform="rotate(-90 163.6 159.3)">PH1/OSC_OUT</text>
<text x="168.9" y="159.3" transform="rotate(-90 168.9 159.3)">NRST</text>
<text x="174.2" y="159.3" transform="rotate(-90 174.2 159.3)">PC0</text>
<text x="179.5" y="159.3" transform="rotate(-90 179.5 159.3)">PC1</text>
<text x="184.8" y="159.3" transform="rotate(-90 184.8 159.3)">PC2</text>
<text x="190.1" y="159.3" transform="rotate(-90 190.1 159.3)">PC3</text>
<text x="195.4" y="159.3" transform="rotate(-90 195.4 159.3)">VSSA</text>
<text x="200.6" y="159.3" transform="rotate(-90 200.6 159.3)">VDDA</text>
<text x="205.9" y="159.3" transform="rotate(-90 205.9 159.3)">PA0</text>
<text x="211.2" y="159.3" transform="rotate(-90 211.2 159.3)">PA1</text>
<text x="216.5" y="159.3" transform="rotate(-90 216.5 159.3)">PA2</text>
<text x="135.8" y="171.9" transform="rotate(-90 135.8 171.9)">1</text>
<text x="141.1" y="171.9" transform="rotate(-90 141.1 171.9)">2</text>
<text x="146.4" y="171.9" transform="rotate(-90 146.4 171.9)">3</text>
<text x="151.7" y="171.9" transform="rotate(-90 151.7 171.9)">4</text>
<text x="157" y="171.9" transform="rotate(-90 157 171.9)">5</text>
<text x="162.2" y="171.9" transform="rotate(-90 162.2 171.9)">6</text>
<text x="167.5" y="171.9" transform="rotate(-90 167.5 171.9)">7</text>
<text x="172.8" y="171.9" transform="rotate(-90 172.8 171.9)">8</text>
<text x="178.1" y="171.9" transform="rotate(-90 178.1 171.9)">9</text>
<text x="183.4" y="173.6" transform="rotate(-90 183.4 173.6)">10</text>
<text x="188.7" y="173.6" transform="rotate(-90 188.7 173.6)">11</text>
<text x="194" y="173.6" transform="rotate(-90 194 173.6)">12</text>
<text x="199.3" y="173.6" transform="rotate(-90 199.3 173.6)">13</text>
<text x="204.6" y="173.6" transform="rotate(-90 204.6 173.6)">14</text>
<text x="209.9" y="173.6" transform="rotate(-90 209.9 173.6)">15</text>
<text x="215.2" y="173.6" transform="rotate(-90 215.2 173.6)">16</text>
</g>
<g font-size="2.8" fill="#008484">
<text x="256" y="107.6">R32</text>
<text x="259.4" y="111.4">100K</text>
<text x="275.3" y="192.8" transform="rotate(-90 275.3 192.8)">R35</text>
<text x="278.8" y="193.6" transform="rotate(-90 278.8 193.6)">560R</text>
<text x="282.4" y="192.8" transform="rotate(-90 282.4 192.8)">R39</text>
<text x="285.9" y="192.8" transform="rotate(-90 285.9 192.8)">22R</text>
<text x="289.4" y="192.8" transform="rotate(-90 289.4 192.8)">R38</text>
<text x="292.9" y="192.8" transform="rotate(-90 292.9 192.8)">22R</text>
<text x="296.5" y="192.8" transform="rotate(-90 296.5 192.8)">R36</text>
<text x="300" y="193.6" transform="rotate(-90 300 193.6)">560R</text>
<text x="295.6" y="201.1">R37</text>
<text x="295.6" y="204.6">1K5</text>
</g>
<g font-size="2.8">
<text x="274.6" y="183.6" transform="rotate(-90 274.6 183.6)">PA10</text>
<text x="281.7" y="183.6" transform="rotate(-90 281.7 183.6)">PA12</text>
<text x="288.7" y="183.6" transform="rotate(-90 288.7 183.6)">PA11</text>
<text x="295.8" y="183.7" transform="rotate(-90 295.8 183.7)">PA9</text>
</g>
<g font-size="2.5" fill="#00f">
<text x="67" y="69">CS</text>
<text x="67" y="76">WR / (SCL)</text>
<text x="67" y="72.5">RS / DC</text>
<text x="67" y="83.1">DB0</text>
<text x="67" y="79.6">RD</text>
<text x="67" y="86.6">DB1</text>
<text x="67" y="93.7">DB3</text>
<text x="67" y="90.1">DB2</text>
<text x="67" y="100.7">DB5</text>
<text x="67" y="97.2">DB4</text>
<text x="67" y="107.8">DB7</text>
<text x="67" y="104.2">DB6</text>
<text x="67" y="139.5">RESET</text>
</g>
</svg>
